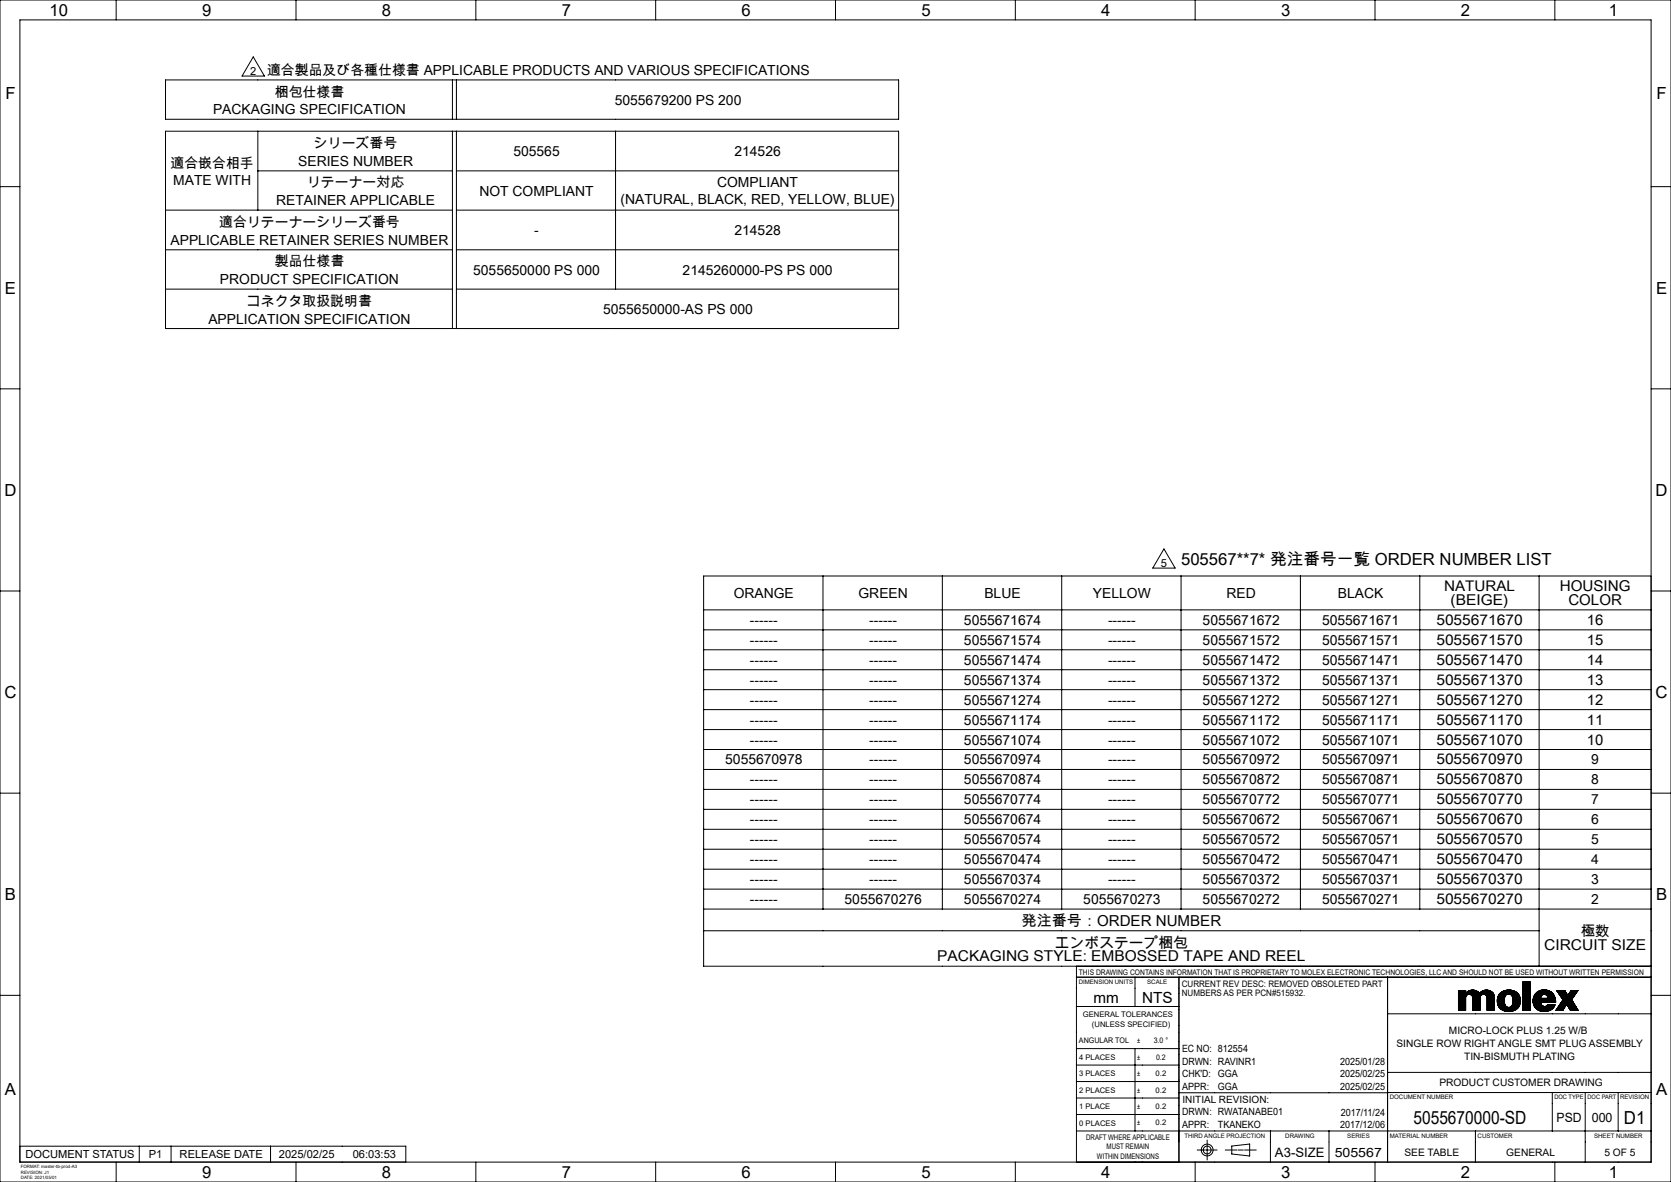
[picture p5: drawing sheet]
<svg xmlns="http://www.w3.org/2000/svg" width="420mm" height="297mm" viewBox="0 0 420 297" stroke-linecap="round" stroke-linejoin="round" font-family="sans-serif">
<g fill="none" stroke="#000" stroke-width=".25">
<path d="M0 0h420v297h-420zM5 5h410v287h-410zM29.2 0v5M63.7 14.3l2.8 4.8h-5.7zM74.4 0v5M119.6 0v5M164.8 0v5M210 0v5M255.2 0v5M300.4 0v5M345.6 0v5M390.8 0v5"/>
<path d="M41.6 20.1h184.3v9.9h-184.3zM41.6 33h184.3v49.6h-184.3zM64.8 33v19.8M113.7 20.1v9.9M113.7 33v49.6M114.7 20.1v9.9M114.7 33v49.6M154.7 33v39.6M0 46.9h5M41.6 52.8h72.1M64.8 42.9h48.9M114.7 42.9h111.2"/>
<path d="M114.7 52.8h111.2M415 46.9h5M41.6 62.8h72.1M41.6 72.6h72.1M114.7 62.8h111.2M114.7 72.6h111.2M0 97.7h5M415 97.7h5M292.6 137.9l2.8 4.8h-5.7zM0 148.5h5M176.9 153.2h238.1M176.9 158.3h238.1"/>
<path d="M206.9 144.7v83.7M236.9 144.7v83.7M266.9 144.7v83.7M296.9 144.7v83.7M326.9 144.7v83.7M356.9 144.7v83.7M386.9 144.7v98.1M415 148.5h5M415 144.7h-238.1v98.1h238.1M176.9 163.3h238.1M176.9 168.3h238.1M176.9 173.3h238.1"/>
<path d="M176.9 178.3h238.1M0 199.3h5M176.9 183.3h238.1M176.9 188.3h238.1M176.9 193.3h238.1M176.9 198.4h238.1M415 199.3h5M176.9 203.4h238.1M176.9 208.4h238.1M176.9 213.4h238.1M176.9 218.4h238.1M176.9 223.4h238.1"/>
<path d="M176.9 228.4h238.1M176.9 233.9h210M0 250.1h5M270.6 242.8v49.2M270.6 245.5h144.4M270.6 252.9h25.7M285.3 245.5v7.4M296.3 245.5v46.5M348.8 254.7h66.2M348.8 245.5v46.5M366.6 252.7l1.8-1.8-1.8 1.9M366.6 248.9h1.8"/>
<path d="M366.6 248.9v5M366.6 248.9h.1M366.6 253.9l1.8-1.7-1.7 1.7M366.7 248.9l-.1 .1M366.8 248.9l-.2 .2M367 248.9l-.4 .4M367.1 248.9l-.5 .5M367.2 248.9l-.6 .6M367.3 248.9l-.7 .7M367.4 248.9l-.8 .8 .8-.8M367.6 248.9l-1 1M367.7 248.9l-1.1 1.1"/>
<path d="M367.8 248.9l-1.2 1.2M367.9 253.9l.5-.5-.5 .5M367.9 248.9l-1.3 1.3M368 248.9l-1.4 1.4M368.1 248.9l-1.5 1.5M368.2 248.9l-1.6 1.6M368.3 248.9l-1.7 1.7M368.4 250.7a.89 .89 0 0 1 .9-.9 .89 .89 0 0 1 .9 .9M368.4 253.3l-.6 .6M368.4 253.2l-.7 .7M368.4 253.1l-.8 .8M368.4 253l-.9 .9"/>
<path d="M368.4 252.9l-1 1M368.4 252.7l-1.2 1.2M368.4 252.6l-1.3 1.3M368.4 252.5l-1.4 1.4M368.4 252.3l-1.5 1.6 1.5-1.5M368.4 252l-1.8 1.9M368.4 252l-1.8 1.8M368.4 251.8l-1.8 1.9M368.4 251.8l-1.8 1.8M368.4 251.7l-1.8 1.8M368.4 251.6l-1.8 1.8M368.4 251.5l-1.8 1.8"/>
<path d="M368.4 251.4l-1.8 1.8M368.4 251.3l-1.8 1.9M368.4 251.2l-1.8 1.8M368.4 251.1l-1.8 1.9M368.4 251.1l-1.8 1.8M368.4 250.8l-1.8 1.8M368.4 250.7l-1.8 1.8M368.4 253.8l-.1 .1M368.4 253.7l-.2 .2M368.4 253.6l-.3 .3 .3-.3M368.4 250.7v3.2h-1.8M368.4 248.9v.7a2.29 2.29 0 0 1 3.5 0"/>
<path d="M368.4 250.6l-1.8 1.8M368.4 249.6l-1.8 1.8M368.4 249.4l-1.8 1.9M368.4 249.4l-1.8 1.8M368.4 249.3l-1.8 1.8M368.4 249.1l-1.8 1.9 1.8-1.8M368.4 249l-1.8 1.8M368.4 248.9l-1.8 1.9M368.4 250.5l-1.8 1.9M369 249.1l-2.4 2.4M369.1 249l-2.5 2.5M369.3 248.9l-2.7 2.8"/>
<path d="M369.4 248.9l-2.8 2.8M369.6 248.8l-3 3M369.7 248.8l-3.1 3.1M369.7 250l1.2-1.1-1.1 1.1M369.8 248.8l-3.2 3.2M369.9 248.8l-3.3 3.3M370 248.8l-3.4 3.5 1.9-1.9M370.1 248.8l-1.2 1.1M370.1 250.4l1.3-1.3-1.3 1.3M370.2 250.6l1.4-1.3-1.4 1.4M370.2 250.9l1.5-1.5-1.5 1.6M370.2 253.9h1.8"/>
<path d="M370.2 250.7v3.2M370.2 248.8l-1.2 1.1M370.2 248.8l-1 1M370.3 248.8l-1.1 1M370.4 248.8l-1.1 1M370.5 248.8l-1.1 1M370.6 248.8l-1.1 1.1M370.6 248.8l-1 1.1M370.7 248.9l-1.1 1M370.8 248.9l-1.1 1M371 248.9l-1.2 1.1M371 249l-1.1 1.1"/>
<path d="M371.1 249l-1.1 1.2M371.3 249.1l-1.2 1.2M371.4 249.2l-1.3 1.3M371.5 249.2l-1.3 1.3M371.6 249.4l-1.4 1.4M371.8 249.5l-1.6 1.6M371.8 249.5l-1.6 1.7M371.9 249.6l-1.7 1.6M372 250.7a.89 .89 0 0 1 .9-.9 .89 .89 0 0 1 .9 .9M372 253.8v.1M372 253.7l-.2 .2M372 253.6l-.3 .3"/>
<path d="M372 253.5l-.4 .4M372 253.4l-.5 .5M372 253.3l-.6 .6M372 253.2l-.7 .7M372 253.1l-.8 .8M372 253l-.9 .9M372 252.8l-1.1 1.1M372 252.7l-1.2 1.2M372 252.5l-1.3 1.4 1.3-1.3M372 252.4l-1.5 1.5M372 252.2l-1.7 1.7M372 252.1l-1.8 1.8"/>
<path d="M372 252l-1.8 1.8M372 251.9l-1.8 1.9M372 251.7l-1.8 1.9 1.8-1.8M372 251.6l-1.8 1.9M372 251.5l-1.8 1.9M372 251.5l-1.8 1.8M372 251.3l-1.8 1.9M372 251.3l-1.8 1.8M372 251.2l-1.8 1.8M372 251.1l-1.8 1.8M372 251l-1.8 1.9M372 250.9l-1.8 1.8"/>
<path d="M372 250.8l-1.8 1.9M372 250.7l-1.8 1.9M372 250.7v3.2M372 250.6l-1.8 1.9M372.1 250.4l-1.9 2 1.8-1.9M372.2 250.2l-2 2M372.4 249.1l-2.2 2.3M372.6 249l-2.4 2.4M372.8 248.9l-2.6 2.6M372.9 248.9l-2.7 2.7M373 248.8l-2.8 2.9M373.1 248.8l-2.9 3"/>
<path d="M373.2 248.8l-3 3M373.3 248.8l-3.1 3.2M373.4 248.8l-3.2 3.2M373.5 248.8l-3.3 3.3M373.6 248.8l-1.2 1.2M373.7 250.3l1.1-1.2-1.1 1.2M373.7 248.8l-1.2 1.1M373.7 250.4l1.2-1.2-1.2 1.2M373.8 248.8l-1.1 1.1M373.8 251l1.5-1.5-1.5 1.6M373.8 253.9h1.7M373.8 250.7v3.2"/>
<path d="M373.9 248.8l-1.1 1M373.9 248.8l-1 1M374 248.8l-1.1 1M374.1 248.8l-1 1.1M374.2 248.9l-1.1 1M374.2 248.9l-1 1M374.3 248.9l-1.1 1M374.4 248.9l-1.1 1.1M374.4 248.9l-1 1.1M374.5 249l-1 1 1.1-1M374.6 249l-1.1 1.1M374.7 249.1l-1.1 1.1"/>
<path d="M375 249.3l-1.2 1.2M375 249.3l-1.2 1.3M375.1 249.4l-1.3 1.3M375.2 249.4l.3 .8M375.2 249.4a2.3 2.3 0 0 0-3.3 .2M375.2 249.4l-1.4 1.4M375.2 249.4l-1.4 1.5M375.3 249.6l-1.5 1.6M375.4 249.6l-1.6 1.7M375.4 249.7l-1.6 1.6M375.4 249.8l-1.6 1.7M375.5 249.8l-1.7 1.7"/>
<path d="M375.5 249.9l-1.7 1.7M375.5 250l-1.7 1.7M375.5 250l-1.7 1.8M375.5 250.1l-1.7 1.8M375.5 253.8l-.1 .1M375.5 253.9h.1M375.5 253.7l-.1 .2M375.5 253.7l-.2 .2M375.5 253.6l-.2 .3M375.5 253.5l-.4 .4M375.5 253.4l-.4 .5M375.5 253.3l-.5 .6"/>
<path d="M375.5 253.3l-.6 .6M375.5 253.1l-.7 .8M375.5 253.1l-.8 .8M375.5 253l-.9 .9M375.5 252.9l-1 1M375.5 252.8l-1.1 1.1M375.5 252.7l-1.1 1.2M375.5 252.6l-1.3 1.3M375.5 252.5l-1.3 1.4M375.5 252.4l-1.4 1.5M375.5 252.4l-1.5 1.5M375.5 252.2l-1.6 1.7"/>
<path d="M375.5 252.2l-1.7 1.7M375.5 252.1l-1.7 1.8M375.5 252l-1.7 1.7M375.5 251.9l-1.7 1.8M375.5 251.8l-1.7 1.8M375.5 251.8l-1.7 1.7M375.5 251.6l-1.7 1.8M375.5 251.6l-1.7 1.7M375.5 251.5l-1.7 1.8M375.5 251.4l-1.7 1.7M375.5 251.3l-1.7 1.8M375.5 251.2l-1.7 1.8"/>
<path d="M375.5 251.1l-1.7 1.8M375.5 251l-1.7 1.8M375.5 250.9l-1.7 1.8M375.5 250.9l-1.7 1.7M375.5 250.7l-1.7 1.8M375.5 250.7l-1.7 1.7M375.5 250.6l-1.7 1.8M375.5 250.5l-1.7 1.7M375.5 250.4l-1.7 1.8M375.5 250.3l-1.7 1.8M375.5 250.2l-1.7 1.8M375.5 250.2v3.7"/>
<path d="M376.7 252.9l.6 .7M377.2 249.4l-.3 .4M377.2 253.6l1.1-1-1 1M377.4 253.6l1-.9-1 1M377.4 249.3l-.7 .7M377.5 249.2l-.8 .9M377.6 253.8l1-.9-.9 .9M377.8 249.1l-1.2 1.2M377.9 249l-1.4 1.4M378.1 251.5l-1.4 1.4M378.1 251.4l-1.4 1.4M378.1 249l-1.6 1.6"/>
<path d="M378.1 251.6l-1.3 1.4M378.1 251.6l-1.4 1.4M378.1 251.3l-1.5 1.5M378.1 251.2l-1.5 1.5M378.1 251.1l-1.5 1.6M378.1 251l-1.6 1.6M378.1 251.9l-1.2 1.3 1.2-1.4-1.3 1.3M378.1 254l1-.9-.9 .9M378.1 252l-1.2 1.2M378.1 250.9l-1.6 1.7M378.1 252.1l-1.2 1.2M378.2 250.8l-1.7 1.7"/>
<path d="M378.2 252.1l-1.2 1.3 1.2-1.2M378.2 248.9l-1.8 1.8M378.2 250.6l-1.7 1.8M378.2 252.3l-1.1 1.1M378.2 250.6l-1.8 1.7M378.2 252.4l-1.1 1.1M378.3 252.4l-1.1 1.1M378.3 250.4a1.02 1.02 0 0 1 1.1-.6 1.02 1.02 0 0 1 .8 1l-.1 1.7M378.3 250.4l-.2 1.3a1.1 1.1 0 0 0 .6 1.3 1.1 1.1 0 0 0 1.4-.5M378.3 250.4l-1.9 1.9M378.3 248.9l-1.9 1.9M378.4 252.8l-.9 .9"/>
<path d="M378.4 248.9l-2 2M378.5 252.8l-.9 1M378.6 248.8l-2.2 2.2M378.7 248.8l-2.4 2.3M378.7 253l-1 .8M378.7 253l-.9 .9M378.7 248.8l-2.4 2.4M378.8 253l-.9 .9M378.8 253.1l-.8 .8M378.9 248.8l-2.6 2.5M378.9 253.1l-.9 .9M378.9 248.8l-2.6 2.6"/>
<path d="M379 253.1l-.9 .9M379.1 248.8l-2.8 2.7M379.1 248.8l-2.8 2.8M379.2 253.1l-.9 .9M379.2 248.8l-2.9 2.9M379.3 248.8l-3 2.9M379.3 253.1l-.9 1M379.4 248.8l-3.1 3M379.4 253.1l-1 1M379.5 248.8l-3.1 3.1M379.6 248.8l-3.2 3.2M379.7 249.9l.9-.9-.9 .9"/>
<path d="M379.7 248.8l-3.3 3.4 1.9-1.9M379.8 250l1.1-.8-1 .9M379.8 248.8l-1.1 1.1M379.8 252.9l-1.2 1.2 .9-1M379.9 248.8l-1.1 1M379.9 248.8l-.9 1M380 248.9l-.9 .9M380.1 248.9l-.9 .9M380.2 248.9l-.9 .9M380.2 252.2l1.8-1.7-1.8 1.9M380.2 248.9l-.8 .9M380.3 252l1.6-1.6-1.7 1.7"/>
<path d="M380.3 250.9l1.3-1.2-1.3 1.3M380.3 251.1l1.3-1.3-1.3 1.4M380.5 249l-1.1 .8M380.5 249l-.9 .9M381 249.2l-1 1M381.1 249.3l-1 1.1 1-1.1M381.2 249.4l-1.1 1.1 1.1-1.1M381.3 249.4l-1.1 1.2 1.1-1.1M381.4 249.5l-1.2 1.2M381.4 249.6l-1.2 1.2M381.5 249.6l-1.3 1.3M381.5 253.3l-.1 .1"/>
<path d="M381.7 249.8l-1.4 1.4M381.7 249.9l-1.4 1.4M381.8 250l-1.5 1.4M381.8 250l-1.5 1.5M381.8 250a3.1 3.1 0 0 0-5.3 .5l-.1 1.5 .3 .9M381.8 252.9a3.3 3.3 0 0 1-4.5 .7M381.8 250l.4 1.5-.4 1.4M381.8 252.9l-.8 .8M381.8 250.1l-1.5 1.5M381.8 250.1l-1.5 1.6M381.9 252.8l-1 1M381.9 250.2l-1.6 1.6"/>
<path d="M381.9 250.2l-1.6 1.7M381.9 252.6l-1.3 1.3M382 252.5l-1.5 1.4M382 250.6l-1.9 1.9M382 252.3l-1.7 1.7M382 250.6l-2 2.2M382.1 252.2l-1.8 1.8M382.1 250.7l-3.4 3.4M382.1 250.8l-3.4 3.3M382.1 250.9l-3.3 3.3M382.1 252.1l-2 2M382.1 250.9l-3.2 3.3"/>
<path d="M382.1 252l-2.1 2.1M382.1 251l-3.1 3.2M382.1 251.9l-2.2 2.2M382.1 251.1l-3.1 3.1M382.1 251.1l-3 3.1M382.1 251.8l-2.3 2.3M382.1 251.2l-2.9 3M382.2 251.7l-2.6 2.5M382.2 251.3l-2.9 2.9M382.2 251.6l-2.6 2.6M382.2 251.5l-2.8 2.7M382.2 251.4l-2.8 2.8"/>
<path d="M382.8 249.3l1.8-1.8-1.8 1.9M382.8 246.7h.1M382.9 246.7l-.1 .2M383 246.7l-.2 .2M383 246.7l-.2 .3M383.2 246.7l-.4 .4M383.3 246.7l-.5 .5M383.3 246.7l-.5 .6M383.5 246.7l-.7 .7M383.5 246.7l-.7 .8M383.6 246.7l-.8 .8M383.7 246.7l-.9 .9"/>
<path d="M383.8 246.7l-1 1M383.9 246.7l-1.1 1.1M383.9 246.7l-1.1 1.2M384.1 246.7l-1.3 1.3M384.2 246.7l-1.4 1.5M384.3 246.7l-1.5 1.5M384.4 246.7l-1.6 1.6M384.5 246.7l-1.7 1.7M384.6 251l-1.8 1.9M384.6 251l-1.8 1.8M384.6 250.8l-1.8 1.9M384.6 250.8l-1.8 1.8"/>
<path d="M384.6 250.7l-1.8 1.8M384.6 250.6l-1.8 1.8M384.6 250.5l-1.8 1.9M384.6 250.4l-1.8 1.8M384.6 250.3l-1.8 1.9M384.6 250.2l-1.8 1.9M384.6 250.1l-1.8 1.9M384.6 250.1l-1.8 1.8M384.6 249.9l-1.8 1.9M384.6 249.9l-1.8 1.8M384.6 249.8l-1.8 1.8M384.6 249.7l-1.8 1.8"/>
<path d="M384.6 249.6l-1.8 1.9M384.6 249.5l-1.8 1.8M384.6 249.4l-1.8 1.9M384.6 249.3l-1.8 1.9M384.6 249.2l-1.8 1.9M384.6 249.2l-1.8 1.8M384.6 249l-1.8 1.9M384.6 249l-1.8 1.8M384.6 248.9l-1.8 1.8M384.6 248.7l-1.8 1.9 1.8-1.8M384.6 248.6l-1.8 1.8M384.6 248.5l-1.8 1.9"/>
<path d="M384.6 248.4l-1.8 1.9M384.6 248.4l-1.8 1.8M384.6 248.3l-1.8 1.8M384.6 248.2l-1.8 1.8M384.6 248.1l-1.8 1.9M384.6 248l-1.8 1.8M384.6 247.9l-1.8 1.9M384.6 247.8l-1.8 1.9M384.6 247.7l-1.8 1.9M384.6 247.7l-1.8 1.8M384.6 247.4l-1.8 1.8M384.6 247.3l-1.8 1.8"/>
<path d="M384.6 247.2l-1.8 1.9M384.6 247.1l-1.8 1.8M384.6 247l-1.8 1.9M384.6 246.9l-1.8 1.9M384.6 246.8l-1.8 1.9M384.6 246.8l-1.8 1.8M384.6 246.7l-1.8 1.8M384.6 246.7h-1.8v7.2M384.6 246.7v7.2h-1.8M384.6 253.8l-.1 .1M384.6 253.7l-.2 .2M384.6 253.6l-.3 .3"/>
<path d="M384.6 253.5l-.4 .4M384.6 253.4l-.5 .5M384.6 253.3l-.5 .6M384.6 253.2l-.7 .7M384.6 253l-.8 .9M384.6 253l-.9 .9M384.6 252.9l-1 1M384.6 252.8l-1.1 1.1M384.6 252.7l-1.2 1.2M384.6 252.6l-1.3 1.3M384.6 252.5l-1.4 1.4M384.6 252.3l-1.6 1.6"/>
<path d="M384.6 252.2l-1.7 1.7M384.6 252.1l-1.8 1.8M384.6 252l-1.8 1.9M384.6 251.9l-1.8 1.8M384.6 251.8l-1.8 1.9M384.6 251.7l-1.8 1.9M384.6 251.6l-1.8 1.9M384.6 251.6l-1.8 1.8M384.6 251.4l-1.8 1.9M384.6 251.3l-1.8 1.9 1.8-1.8M384.6 251.2l-1.8 1.9M384.6 251.1l-1.8 1.9"/>
<path d="M385.3 251.2l.4 1.7M385.5 250.3l-.2 .9M385.7 253l2.2-2.1-2.2 2.1M386.1 253.4l1.2-1.2-1.2 1.2M386.4 249.2l-.6 .6M386.5 253.7l1.1-1-1 1.1M386.6 249.1l-.9 .9M386.9 249l-1.3 1.3M387 248.9l-1.5 1.5M387.1 248.9l-1.6 1.6M387.2 248.8l-1.7 1.8M387.3 250.7l-1.8 1.8"/>
<path d="M387.3 250.8l-1.8 1.8M387.3 252l-1.3 1.3M387.3 250.5l-1.8 1.9M387.3 248.8l-1.9 1.9M387.3 252.3l-1.1 1.2M387.4 252.3l-1.2 1.2M387.4 250.9l-1.8 1.8M387.4 252.4l-1.1 1.2 1.1-1.2M387.5 252.5l-1.2 1.1M387.5 248.8l-2.1 2.1M387.5 252.5l-1.1 1.2M387.5 248.8l-2.1 2.2"/>
<path d="M387.6 252.6l-1.1 1.1M387.6 250.9l-2 1.9M387.6 250.1a.9 .9 0 0 1 1-.1 .9 .9 0 0 1 .5 .9h-1.8zM387.7 248.8l-2.4 2.3M387.7 252.7l-1.1 1.1M387.7 250.9l-2 2M387.8 252.8l-1.1 1.1 1.1-1.1M387.8 248.7l-2.5 2.5M387.8 249.9l1.1-1.1-3.5 3.5 1.9-1.9M387.9 252.8l-1.1 1.1 1.2-1M387.9 248.7l-2.6 2.6M387.9 248.7l-2.6 2.7"/>
<path d="M388 250.9l-2.2 2.2M388 252.9l-1.1 1M388.1 248.7l-2.8 2.8M388.1 252.9l-1.1 1.1M388.2 252.9l-1.1 1.1 1.2-1.1M388.2 250.9l-2.3 2.3 2.3-2.3M388.2 248.7l-2.9 3M388.3 251.9l2.1-2.1-2.1 2.1M388.3 248.7l-3 3M388.3 252.9l-1.1 1.1M388.3 250.9l-2.4 2.4M388.4 250.9l-1 1"/>
<path d="M388.4 248.7l-3.1 3.2 3.2-3.2M388.4 251.9l2.1-2-2 2M388.5 252.9l-1.3 1.2M388.5 250.9l-1.1 1M388.6 248.8l-3.2 3.2M388.6 250.9l-1.1 1M388.6 252.8l-1.3 1.3M388.7 250.9l-1.1 1M388.7 248.8l-3.3 3.3M388.8 250.9l-1.1 1M388.8 248.8l-3.4 3.4M388.9 250.9l-1.1 1"/>
<path d="M388.9 250.9l-1 1M389 248.9l-1.1 1M389 252.4l-.1 .2M389.1 248.9l-1 1M389.1 252.4l-1.7 1.7M389.1 252.4l-1.6 1.7 1.8-1.7M389.2 248.9l-1.1 1M389.2 248.9l-.9 1M389.3 248.9l-1 1M389.3 252.4l-1.7 1.7M389.3 249l-.9 .9M389.4 252.4l-1.7 1.7"/>
<path d="M389.4 249l-.9 .9M389.5 249l-1 .9M389.5 252.4l-1.7 1.7M389.5 249.1l-.9 .9M389.6 252.4l-1.7 1.7M389.6 249.1l-.9 .9M389.6 249.1l-.9 1 1-.9-.9 .9M389.7 252.4l-1.8 1.7M389.7 252.4l-1.7 1.7M389.8 249.2l-1 1M389.8 249.2l-.9 1M389.9 252.4l-1.8 1.7"/>
<path d="M389.9 249.3l-1 1M389.9 252.4l-1.7 1.7M390 249.4l-1 1M390 252.4l-1.7 1.7M390.1 249.5l-1.1 1M390.1 252.4l-1.7 1.7M390.1 251.9l.8-.8-.7 .8M390.1 249.5l-1.1 1.1M390.2 249.5l-1.1 1.2M390.2 249.6l-1.1 1.1M390.2 252.4l-1.7 1.7M390.2 249.6l-2.2 2.3"/>
<path d="M390.3 252.4l-1.7 1.7M390.3 249.7l-2.2 2.2M390.4 252.4l-1.7 1.7M390.5 252.4l-1.7 1.7M390.5 251.9l.5-.5-.5 .5M390.5 250l-1.9 1.9M390.5 253.1l-.4 .5M390.6 250l-1.9 1.9M390.6 252.4l-1.7 1.7M390.6 250.1l.4 1.8h-3.7a.92 .92 0 0 0 .6 .9 .92 .92 0 0 0 1.1-.4h1.9M390.6 250.1a2.89 2.89 0 0 0-5.1 .2M390.6 250.1l-1.7 1.8 1.7-1.8"/>
<path d="M390.6 253l-.7 .7M390.6 252.4l-1.6 1.6M390.7 250.2l-1.7 1.7M390.7 250.3l-1.7 1.6M390.7 250.3l-1.5 1.6M390.7 250.4l-1.5 1.5M390.8 252.8l-1.1 1M390.8 250.5l-1.5 1.4M390.8 252.4l-1.7 1.6M390.8 250.5l-1.4 1.4M390.8 252.7l-1.2 1.2M390.8 250.6l-1.3 1.3"/>
<path d="M390.8 252.4l-1.5 1.6M390.8 250.6l-1.2 1.3M390.8 252.5l-1.4 1.4M390.9 252.4a2.99 2.99 0 0 1-5.2 .5M390.9 250.7l-1.2 1.2M390.9 250.8l-1.1 1.1M390.9 250.9l-1 1M390.9 251l-.9 .9M391 251.2l-.7 .7M391 251.3l-.6 .6M391 251.5l-.3 .4M391 251.6l-.3 .3"/>
<path d="M391 251.7l-.2 .2M391 251.8l-.1 .1M391 251.8v.1M391 253.9h1.8M391.3 248.9h2M391.3 248.9l1.5 2.3-1.8 2.7M391.3 248.9h.1M391.4 248.9l-.1 .1M391.4 249.1l.3-.2-.3 .2M391.4 248.9v.1l.1-.1M391.7 248.9l-.2 .3M391.8 248.9l-.3 .3"/>
<path d="M391.9 248.9l-.4 .4M392 248.9l-.4 .4M392.1 248.9l-.5 .5M392.2 248.9l-.6 .5M392.3 248.9l-.6 .6M392.4 251.9l3.1-3-3.2 3.2M392.5 248.9l-.7 .7M392.5 250.7l1.2-1.1-1.1 1.2M392.5 248.9l-.7 .8 .8-.8M392.7 248.9l-.8 .8M392.8 248.9l-.9 .9M392.8 253.9l1-1.6 .9 1.6"/>
<path d="M392.8 253.8v.1M392.9 248.9l-1 .9M392.9 253.7l-.2 .2M392.9 248.9l-1 1M393 253.5l-.3 .4M393.1 248.9l-1.1 1.1M393.2 253.2l-.6 .7M393.2 248.9l-1.1 1.2M393.3 248.9l.7 1.2 .9-1.2M393.3 248.9l-1.2 1.2M393.3 253.1l-.8 .8M393.3 248.9l-1.2 1.3"/>
<path d="M393.4 249.1l-1.2 1.2 1.2-1.3-1.2 1.2M393.5 249.2l-1.2 1.2 1.2-1.2M393.5 252.7l-1.1 1.2M393.5 249.3l-1.1 1.2M393.6 249.3l-1.2 1.2M393.6 249.4l-1.2 1.2M393.6 252.6l-1.3 1.3M393.6 249.5l-1.1 1.1M393.7 249.5l-1.2 1.2M393.8 249.7l-1.2 1.1M393.8 249.7l-1.1 1.2M393.8 249.8l-1.1 1.1"/>
<path d="M393.9 249.8l-1.2 1.3 1.2-1.2M393.9 249.9l-1.2 1.5M394 252.7l1.2-1.1-1.1 1.2M394.5 253.5l1.2-1.1-1.1 1.2M394.6 253.6l1.2-1.1-1.2 1.2M394.9 248.9h1.7M394.9 248.9v.1M395 248.9l-.3 .3M395 251.2l-1.2 1.2M395 251.2l-1.1 1.2M395 248.9l-.4 .5M395.1 253.9l1-1-1 1"/>
<path d="M395.1 251.3l-1.2 1.2M395.1 251.3l-1.2 1.3M395.1 248.9l-.7 .7M395.1 251.4l-1.1 1.2M395.2 251.4l-1.2 1.3M395.2 248.9l-1 1M395.3 248.9l-2.7 2.6M395.3 251.7l-1.1 1.2 1.1-1.2-1.2 1.1M395.4 251.8l-1.2 1.2M395.4 251.9l-1.2 1.1M395.4 251.9l-1.1 1.2M395.4 250.6l-3.2 3.3 3.1-3.1"/>
<path d="M395.5 251.9l-1.2 1.3 1.2-1.2M395.5 248.9l-3.4 3.4M395.5 252l-1.1 1.3 1.2-1.2M395.6 252.2l-1.2 1.2M395.6 248.9l-3.7 3.7M395.6 252.2l-1.1 1.2M395.7 252.3l-1.2 1.2M395.7 248.9l-3.9 3.9M395.7 250.2l-3.7 3.7M395.8 248.9l-4.3 4.3M395.8 252.6l-1.1 1.2M395.9 250l-3.9 3.9"/>
<path d="M395.9 252.6l-1.2 1.2M395.9 248.9l-4.5 4.5M395.9 252.7l-1.2 1.2M395.9 252.7l-1.1 1.2M396 252.8l-1.1 1.1M396 248.9l-4.8 4.8M396.1 248.9l-5 5M396.1 253l-.9 .9M396.1 249.6l-4.3 4.3M396.1 253l-.8 .9M396.2 248.9l-5.1 5M396.2 253.1l-.8 .8"/>
<path d="M396.2 253.2l-.7 .7M396.2 248.9l-5 5M396.3 253.2l-.7 .7M396.3 249.4l-4.5 4.5M396.3 253.3l-.6 .6M396.3 253.3l-.5 .6M396.3 253.4l-.5 .5M396.4 248.9l-5.1 5M396.4 253.9l.2-.1-.2 .1M396.4 253.5l-.4 .4 .4-.4M396.4 248.9l-5 5M396.5 253.6l-.4 .3"/>
<path d="M396.5 253.6l-.3 .3M396.5 253.9h.1M396.5 253.6l-.2 .3M396.5 253.7l-.2 .2M396.5 248.9l-5 5M396.6 249l-4.9 4.9M396.6 248.9l-5 5M396.6 248.9l-1.6 2.3 1.7 2.7h-2M396.6 253.9h.1M415 250.1h5M270.6 263.5h25.7M270.6 267.6h25.7"/>
<path d="M270.6 271.8h25.7M270.6 275.9h25.7M285.3 263.5v20.7M296.3 274.6h52.5M348.8 269.5h66.2M348.8 274.5h66.2M390.2 274.5v9.7M398.4 274.5v17.5M406.7 274.5v9.7M5 288h97v4M29.2 292v5M35 288v4"/>
<path d="M43 288v4M68 288v4M74.4 292v5M119.6 292v5M164.8 292v5M210 292v5M255.2 292v5M270.6 284.2h144.4M270.6 280h25.7M300.4 292v5M300.9 289h2M303.1 289h.7"/>
<path d="M303.4 286.5v1.9M303.4 288.6v.7M303.4 289.5v2M304 289h1.9M308 289h2.9M309.6 288l4.5-.5v3l-4.5-.5zM311.2 289h1.3M312.8 289h3M319.3 284.2v7.8M334 284.2v7.8M345.6 292v5M370.8 284.2v7.8"/>
<path d="M390.8 292v5"/>
<circle cx="303.4" cy="289" r="1.5"/>
<circle cx="303.4" cy="289" r="1"/>
</g>
<text font-size="4.6" x="355.3" y="282.4">5055670000-SD</text>
<text font-size="4.5" x="408.2" y="282.3">D1</text>
<g font-size="4.2">
<text x="12.4" y="4">10</text>
<text x="50.8" y="4">9</text>
<text x="96" y="4">8</text>
<text x="141.2" y="4">7</text>
<text x="186.4" y="4">6</text>
<text x="231.6" y="4">5</text>
<text x="276.8" y="4">4</text>
<text x="322" y="4">3</text>
<text x="367.2" y="4">2</text>
<text x="404.4" y="4">1</text>
<text x="1.4" y="25">F</text>
<text x="416.4" y="25">F</text>
<text x="1.3" y="73.8">E</text>
<text x="416.3" y="73.8">E</text>
<text x="1.1" y="124.6">D</text>
<text x="416.1" y="124.6">D</text>
<text x="296.9" y="142.1">505567**7* 発注番号一覧 ORDER NUMBER LIST</text>
<text x="1.1" y="175.4">C</text>
<text x="416.1" y="175.4">C</text>
<text x="1.3" y="226.2">B</text>
<text x="416.3" y="226.2">B</text>
<text x="1.3" y="275.1">A</text>
<text x="416.3" y="275.1">A</text>
<text x="50.8" y="296">9</text>
<text x="96" y="296">8</text>
<text x="141.2" y="296">7</text>
<text x="186.4" y="296">6</text>
<text x="231.6" y="296">5</text>
<text x="276.8" y="296">4</text>
<text x="322" y="296">3</text>
<text x="367.2" y="296">2</text>
<text x="404.4" y="296">1</text>
</g>
<g font-size="3.9">
<text x="274.9" y="252">mm</text>
<text x="287.1" y="252">NTS</text>
</g>
<g font-size="3.8">
<text x="392" y="148.5">HOUSING</text>
<text x="364.6" y="152">(BEIGE)</text>
<text x="394.2" y="152">COLOR</text>
<text x="256.8" y="232.6">発注番号：ORDER NUMBER</text>
<text x="388.1" y="238.8">CIRCUIT SIZE</text>
<text x="235.6" y="241.6">PACKAGING STYLE: EMBOSSED TAPE AND REEL</text>
</g>
<g font-size="3.7">
<text x="363" y="148.5">NATURAL</text>
<text x="361" y="157">5055671670</text>
<text x="398.9" y="157">16</text>
<text x="361" y="162">5055671570</text>
<text x="361" y="167">5055671470</text>
<text x="398.9" y="162">15</text>
<text x="398.9" y="167">14</text>
<text x="361" y="172">5055671370</text>
<text x="398.9" y="172">13</text>
<text x="361" y="177.1">5055671270</text>
<text x="398.9" y="177.1">12</text>
<text x="361" y="182.1">5055671170</text>
<text x="398.9" y="182.1">11</text>
<text x="361" y="187.1">5055671070</text>
<text x="398.9" y="187.1">10</text>
<text x="361" y="192.1">5055670970</text>
<text x="361" y="197.1">5055670870</text>
<text x="361" y="202.1">5055670770</text>
<text x="361" y="207.1">5055670670</text>
<text x="361" y="212.1">5055670570</text>
<text x="361" y="217.2">5055670470</text>
<text x="361" y="222.2">5055670370</text>
<text x="361" y="227.2">5055670270</text>
<text x="265.2" y="238.1">エンボステープ梱包</text>
</g>
<text font-size="3.6" x="397.3" y="235.3">極数</text>
<g font-size="3.5">
<text x="67.1" y="18.8">適合製品及び各種仕様書 APPLICABLE PRODUCTS AND VARIOUS SPECIFICATIONS</text>
<text x="53.5" y="28.7">PACKAGING SPECIFICATION</text>
<text x="69.1" y="24.3">梱包仕様書</text>
<text x="154.5" y="26.3">5055679200 PS 200</text>
<text x="74.9" y="41.7">SERIES NUMBER</text>
<text x="78.9" y="37.2">シリーズ番号</text>
<text x="129" y="39.2">505565</text>
<text x="184.6" y="39.2">214526</text>
<text x="42.8" y="42.2">適合嵌合相手</text>
<text x="43.5" y="46.6">MATE WITH</text>
<text x="77.2" y="47.1">リテーナー対応</text>
<text x="180.2" y="46.9">COMPLIANT</text>
<text x="69.4" y="51.5">RETAINER APPLICABLE</text>
<text x="120.5" y="49.1">NOT COMPLIANT</text>
<text x="156" y="51.4">(NATURAL, BLACK, RED, YELLOW, BLUE)</text>
<text x="55.1" y="57.1">適合リテーナーシリーズ番号</text>
<text x="134.3" y="59">-</text>
<text x="184.6" y="59">214528</text>
<text x="42.9" y="61.5">APPLICABLE RETAINER SERIES NUMBER</text>
<text x="55.3" y="71.4">PRODUCT SPECIFICATION</text>
<text x="69.1" y="67">製品仕様書</text>
<text x="118.9" y="69">5055650000 PS 000</text>
<text x="171.6" y="69">2145260000-PS PS 000</text>
<text x="62.1" y="76.9">コネクタ取扱説明書</text>
<text x="52.4" y="81.3">APPLICATION SPECIFICATION</text>
<text x="151.6" y="78.9">5055650000-AS PS 000</text>
<text x="184.4" y="150.3">ORANGE</text>
<text x="215.8" y="150.3">GREEN</text>
<text x="247.4" y="150.2">BLUE</text>
<text x="274.7" y="150.3">YELLOW</text>
<text x="308.3" y="150.2">RED</text>
<text x="336.3" y="150.3">BLACK</text>
<text x="188.5" y="157">------</text>
<text x="218.5" y="157">------</text>
<text x="242.3" y="157">5055671674</text>
<text x="278.5" y="157">------</text>
<text x="302.3" y="157">5055671672</text>
<text x="332.3" y="157">5055671671</text>
<text x="188.5" y="162">------</text>
<text x="188.5" y="167">------</text>
<text x="218.5" y="162">------</text>
<text x="218.5" y="167">------</text>
<text x="242.3" y="162">5055671574</text>
<text x="242.3" y="167">5055671474</text>
<text x="278.5" y="162">------</text>
<text x="278.5" y="167">------</text>
<text x="302.3" y="162">5055671572</text>
<text x="302.3" y="167">5055671472</text>
<text x="332.3" y="162">5055671571</text>
<text x="332.3" y="167">5055671471</text>
<text x="188.5" y="172">------</text>
<text x="218.5" y="172">------</text>
<text x="242.3" y="172">5055671374</text>
<text x="278.5" y="172">------</text>
<text x="302.3" y="172">5055671372</text>
<text x="332.3" y="172">5055671371</text>
<text x="188.5" y="177">------</text>
<text x="218.5" y="177">------</text>
<text x="242.3" y="177.1">5055671274</text>
<text x="278.5" y="177">------</text>
<text x="302.3" y="177.1">5055671272</text>
<text x="332.3" y="177.1">5055671271</text>
<text x="188.5" y="182.1">------</text>
<text x="218.5" y="182.1">------</text>
<text x="242.3" y="182.1">5055671174</text>
<text x="278.5" y="182.1">------</text>
<text x="302.3" y="182.1">5055671172</text>
<text x="332.3" y="182.1">5055671171</text>
<text x="188.5" y="187.1">------</text>
<text x="218.5" y="187.1">------</text>
<text x="242.3" y="187.1">5055671074</text>
<text x="278.5" y="187.1">------</text>
<text x="302.3" y="187.1">5055671072</text>
<text x="332.3" y="187.1">5055671071</text>
<text x="182.3" y="192.1">5055670978</text>
<text x="188.5" y="197.1">------</text>
<text x="218.5" y="192.1">------</text>
<text x="218.5" y="197.1">------</text>
<text x="242.3" y="192.1">5055670974</text>
<text x="242.3" y="197.1">5055670874</text>
<text x="278.5" y="192.1">------</text>
<text x="278.5" y="197.1">------</text>
<text x="302.3" y="192.1">5055670972</text>
<text x="302.3" y="197.1">5055670872</text>
<text x="332.3" y="192.1">5055670971</text>
<text x="332.3" y="197.1">5055670871</text>
<text x="400" y="192.1">9</text>
<text x="400" y="197.1">8</text>
<text x="188.5" y="202.1">------</text>
<text x="218.5" y="202.1">------</text>
<text x="242.3" y="202.1">5055670774</text>
<text x="278.5" y="202.1">------</text>
<text x="302.3" y="202.1">5055670772</text>
<text x="332.3" y="202.1">5055670771</text>
<text x="400" y="202.1">7</text>
<text x="188.5" y="207.1">------</text>
<text x="218.5" y="207.1">------</text>
<text x="242.3" y="207.1">5055670674</text>
<text x="278.5" y="207.1">------</text>
<text x="302.3" y="207.1">5055670672</text>
<text x="332.3" y="207.1">5055670671</text>
<text x="400" y="207.1">6</text>
<text x="188.5" y="212.1">------</text>
<text x="218.5" y="212.1">------</text>
<text x="242.3" y="212.1">5055670574</text>
<text x="278.5" y="212.1">------</text>
<text x="302.3" y="212.1">5055670572</text>
<text x="332.3" y="212.1">5055670571</text>
<text x="400" y="212.1">5</text>
<text x="188.5" y="217.1">------</text>
<text x="218.5" y="217.1">------</text>
<text x="242.3" y="217.2">5055670474</text>
<text x="278.5" y="217.1">------</text>
<text x="302.3" y="217.2">5055670472</text>
<text x="332.3" y="217.2">5055670471</text>
<text x="400" y="217.1">4</text>
<text x="188.5" y="222.2">------</text>
<text x="188.5" y="227.2">------</text>
<text x="212.3" y="227.2">5055670276</text>
<text x="218.5" y="222.2">------</text>
<text x="242.3" y="222.2">5055670374</text>
<text x="242.3" y="227.2">5055670274</text>
<text x="272.3" y="227.2">5055670273</text>
<text x="278.5" y="222.2">------</text>
<text x="302.3" y="222.2">5055670372</text>
<text x="302.3" y="227.2">5055670272</text>
<text x="332.3" y="222.2">5055670371</text>
<text x="332.3" y="227.2">5055670271</text>
<text x="400" y="222.2">3</text>
<text x="400" y="227.2">2</text>
</g>
<text font-size="3.3" x="320.5" y="290.6">A3-SIZE</text>
<g font-size="3.2">
<text x="391.3" y="281.9">PSD</text>
<text x="400.1" y="281.9">000</text>
<text x="335.5" y="290.6">505567</text>
</g>
<g font-size="2.8">
<text x="62.9" y="18.8">2</text>
<text x="291.8" y="142.4">5</text>
<text x="6.4" y="291">DOCUMENT STATUS</text>
<text x="37.4" y="291">P1</text>
<text x="45.2" y="291">RELEASE DATE</text>
<text x="70.1" y="291">2025/02/25</text>
<text x="88.7" y="291">06:03:53</text>
</g>
<g font-size="2.6">
<text x="351" y="263">SINGLE ROW RIGHT ANGLE SMT PLUG ASSEMBLY</text>
<text x="364.2" y="259.8">MICRO-LOCK PLUS 1.25 W/B</text>
<text x="368" y="266.2">TIN-BISMUTH PLATING</text>
<text x="361.8" y="272.9">PRODUCT CUSTOMER DRAWING</text>
<text x="353" y="290.4">SEE TABLE</text>
<text x="378.6" y="290.4">GENERAL</text>
<text x="403.3" y="290.4">5 OF 5</text>
</g>
<g font-size="2.5">
<text x="297.1" y="264.3">EC NO: 812554</text>
<text x="297.1" y="267.5">DRWN: RAVINR1</text>
<text x="336.8" y="267.5">2025/01/28</text>
<text x="297.1" y="270.7">CHK'D:</text>
<text x="297.1" y="273.9">APPR:</text>
<text x="306.1" y="270.7">GGA</text>
<text x="306.1" y="273.9">GGA</text>
<text x="336.8" y="270.7">2025/02/25</text>
<text x="336.8" y="273.9">2025/02/25</text>
<text x="297.1" y="280.3">DRWN: RWATANABE01</text>
<text x="297.2" y="277.1">INITIAL REVISION:</text>
<text x="337" y="280.3">2017/11/24</text>
<text x="297.1" y="283.5">APPR:</text>
<text x="306.1" y="283.5">TKANEKO</text>
<text x="336.8" y="283.5">2017/12/06</text>
</g>
<g font-size="2.2">
<text x="297" y="248">CURRENT REV DESC: REMOVED OBSOLETED PART</text>
<text x="297" y="250.2">NUMBERS AS PER PCN#515932.</text>
</g>
<g font-size="1.9">
<text x="271.2" y="244.9">THIS DRAWING CONTAINS INFORMATION THAT IS PROPRIETARY TO MOLEX ELECTRONIC TECHNOLOGIES, LLC AND SHOULD NOT BE USED WITHOUT WRITTEN PERMISSION</text>
<text x="272.2" y="255.6">GENERAL TOLERANCES</text>
<text x="271.2" y="262.1">ANGULAR TOL</text>
<text x="274.5" y="258">(UNLESS SPECIFIED)</text>
<text x="285.8" y="262.1">±</text>
<text x="290" y="262.1">3.0 °</text>
<text x="271.2" y="266.3">4 PLACES</text>
<text x="285.8" y="266.2">±</text>
<text x="290.6" y="266.2">0.2</text>
<text x="271.2" y="270.4">3 PLACES</text>
<text x="271.2" y="274.5">2 PLACES</text>
<text x="285.8" y="270.4">±</text>
<text x="285.8" y="274.5">±</text>
<text x="290.5" y="270.4">0.2</text>
<text x="290.5" y="274.5">0.2</text>
<text x="271.2" y="278.7">1 PLACE</text>
<text x="285.8" y="278.7">±</text>
<text x="290.5" y="278.7">0.2</text>
<text x="271.3" y="282.8">0 PLACES</text>
<text x="273" y="286.4">DRAFT WHERE APPLICABLE</text>
<text x="285.8" y="282.8">±</text>
<text x="290.5" y="282.8">0.2</text>
<text x="275.7" y="291.2">WITHIN DIMENSIONS</text>
<text x="278.1" y="288.8">MUST REMAIN</text>
</g>
<text font-size="1.6" x="407.2" y="276.2">REVISION</text>
<g font-size="1.5">
<text x="271.1" y="247.2">DIMENSION UNITS</text>
<text x="288.3" y="247.2">SCALE</text>
<text x="349.3" y="276.2">DOCUMENT NUMBER</text>
<text x="390.7" y="276.2">DOC TYPE</text>
<text x="399" y="276.2">DOC PART</text>
<text x="297.7" y="285.9">THIRD ANGLE PROJECTION</text>
<text x="323" y="285.9">DRAWING</text>
<text x="338.6" y="285.9">SERIES</text>
<text x="349.3" y="285.8">MATERIAL NUMBER</text>
<text x="371.4" y="285.9">CUSTOMER</text>
<text x="400.7" y="285.9">SHEET NUMBER</text>
</g>
<g font-size="1.1">
<text x="5.2" y="293.5">FORMAT: master-tb-prod-A3</text>
<text x="5.2" y="294.9">REVISION: J1</text>
<text x="5.2" y="296.3">DATE: 2021/05/01</text>
</g>
</svg>
